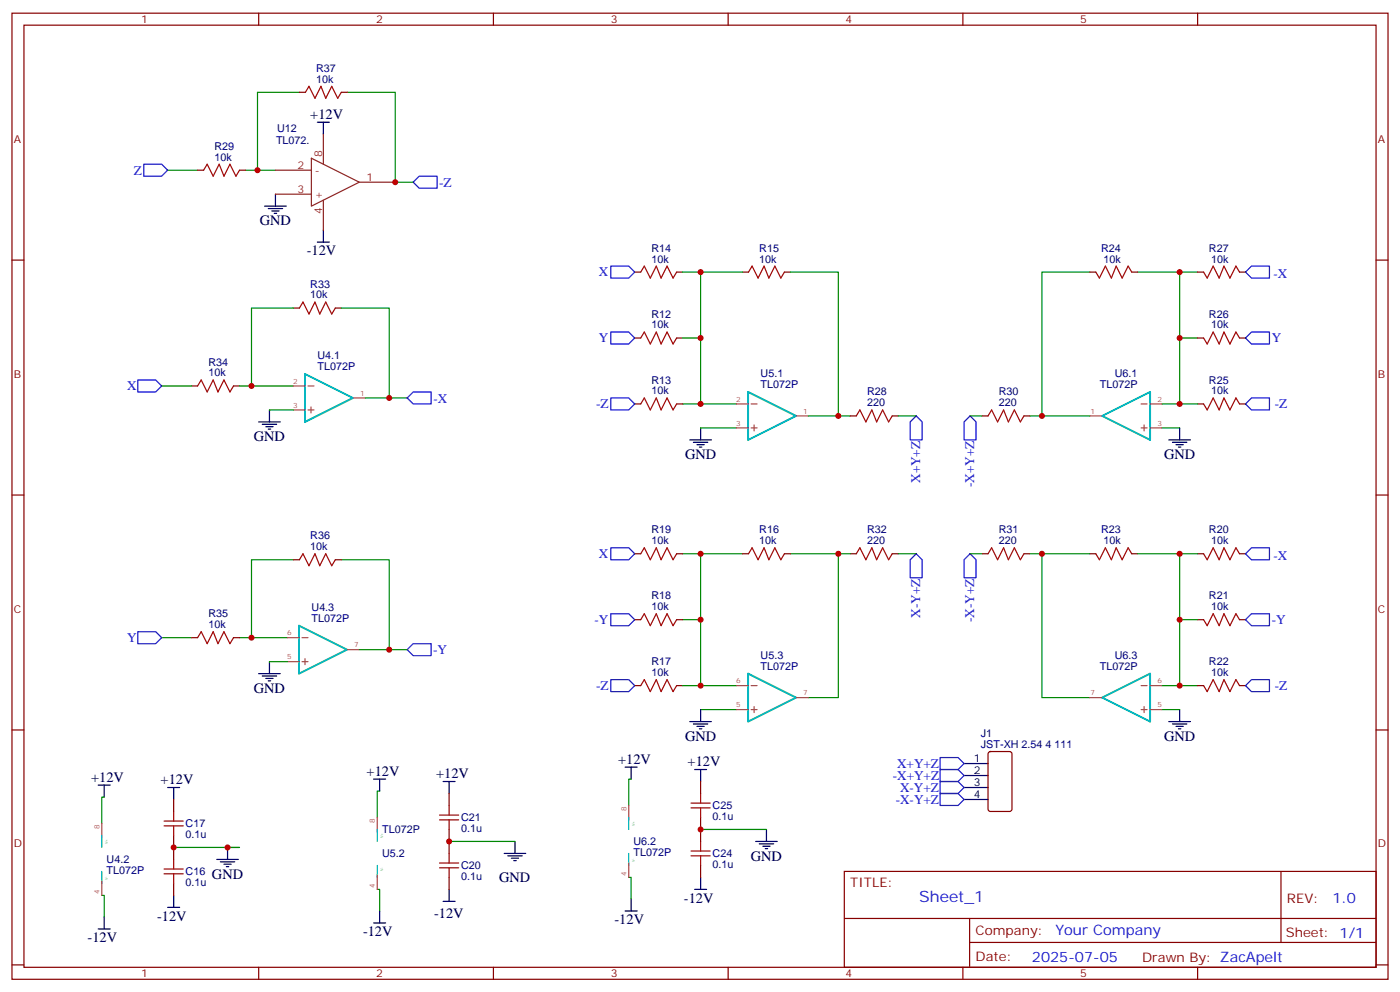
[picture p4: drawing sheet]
<svg xmlns="http://www.w3.org/2000/svg" width="412mm" height="292mm" viewBox="0 0 412 292" stroke-linecap="round" stroke-linejoin="round" font-family="sans-serif">
<g fill="none" stroke="#870000" stroke-width=".35">
<path d="M3.5 3.9h405.4v284.3h-405.4zM7.1 7.4h398.2v277.3h-398.2zM76.2 3.9v3.5M145.3 3.9v3.5M214.5 3.9v3.5M283.6 3.9v3.5M352.8 3.9v3.5M88.2 27.2h1.8M100.5 27.2h1.8M58.2 50.1h1.8M70.6 50.1h1.7M3.5 76.6h3.6"/>
<path d="M405.3 76.6h3.6M86.4 90.7h1.8M98.8 90.7h1.7M187 80.1h1.7M187 99.5h1.7M199.3 80.1h1.8M199.3 99.5h1.8M218.7 80.1h1.8M231.1 80.1h1.7M321 80.1h1.8M333.4 80.1h1.7M352.8 80.1h1.7"/>
<path d="M352.8 99.5h1.7M365.1 80.1h1.8M365.1 99.5h1.8M56.4 113.6h1.8M68.8 113.6h1.8M187 118.9h1.7M199.3 118.9h1.8M352.8 118.9h1.7M365.1 118.9h1.8M250.5 122.4h1.7M262.8 122.4h1.8M289.3 122.4h1.7"/>
<path d="M301.6 122.4h1.8M3.5 145.7h3.6M405.3 145.7h3.6M86.4 164.7h1.8M98.8 164.7h1.7M187 163h1.7M199.3 163h1.8M218.7 163h1.8M231.1 163h1.7M250.5 163h1.7M262.8 163h1.8M289.3 163h1.7"/>
<path d="M301.6 163h1.8M321 163h1.8M333.4 163h1.7M352.8 163h1.7M365.1 163h1.8M56.4 187.7h1.8M68.8 187.7h1.8M187 182.4h1.7M199.3 182.4h1.8M352.8 182.4h1.7M365.1 182.4h1.8M3.5 214.8h3.6"/>
<path d="M187 201.8h1.7M199.3 201.8h1.8M352.8 201.8h1.7M365.1 201.8h1.8M405.3 214.8h3.6M51.2 235.3v3.5M132.3 233.5v3.6M206.4 230v3.5M291.3 221.4l.4-.2h5.7l.6 .4 .1 16.5-.5 .7h-5.9l-.6-.4-.1-16.5zM51.2 245.9v7M51.2 260v3.5M132.3 244.1v7.1"/>
<path d="M132.3 258.2v3.6M206.4 240.6v7M206.4 254.7v3.5M248.7 256.5h156.6v28.2h-156.6zM377.3 256.5v20.9M248.7 270.3h156.5M285.6 277.4h119.6M285.6 270.3v14.1M3.5 284h3.6M76.2 284.7v3.5M145.3 284.7v3.5M214.5 284.7v3.5"/>
<path d="M283.6 284.7v3.5M352.8 284.7v3.5M405.3 284h3.6"/>
</g>
<g fill="none" stroke="#a10000" stroke-width=".35">
<path d="M90 27.2l1-1.8 1.8 3.5 1.7-3.5 1.5 3.5 1.7-3.5 1.8 3.5 1-1.7M60 50.1l1-1.8 1.8 3.6 1.8-3.6 1.4 3.6 1.7-3.6 1.8 3.6 1.1-1.8M88.2 90.7l1.1-1.8 1.7 3.5 1.8-3.5 1.4 3.5 1.8-3.5 1.7 3.5 1.1-1.7M188.7 80.1l1.1-1.8 1.8 3.5 1.7-3.5 1.4 3.5 1.8-3.5 1.8 3.5 1-1.7M188.7 99.5l1.1-1.8 1.8 3.5 1.7-3.5 1.4 3.5 1.8-3.5 1.8 3.5 1-1.7M220.5 80.1l1-1.8 1.8 3.5 1.8-3.5 1.4 3.5 1.7-3.5 1.8 3.5 1.1-1.7M322.8 80.1l1 1.7 1.8-3.5 1.8 3.5 1.4-3.5 1.8 3.5 1.7-3.5 1.1 1.8M354.5 99.5l1.1 1.7 1.8-3.5 1.7 3.5 1.4-3.5 1.8 3.5 1.8-3.5 1 1.8M354.5 80.1l1.1 1.7 1.8-3.5 1.7 3.5 1.4-3.5 1.8 3.5 1.8-3.5 1 1.8M58.2 113.6l1.1-1.8 1.7 3.6 1.8-3.6 1.4 3.6 1.8-3.6 1.7 3.6 1.1-1.8M188.7 118.9l1.1-1.8 1.8 3.5 1.7-3.5 1.4 3.5 1.8-3.5 1.8 3.5 1-1.7M354.5 118.9l1.1 1.7 1.8-3.5 1.7 3.5 1.4-3.5 1.8 3.5 1.8-3.5 1 1.8"/>
<path d="M252.2 122.4l1.1-1.8 1.8 3.6 1.7-3.6 1.4 3.6 1.8-3.6 1.8 3.6 1-1.8M291 122.4l1.1-1.8 1.8 3.6 1.7-3.6 1.4 3.6 1.8-3.6 1.8 3.6 1-1.8M88.2 164.7l1.1-1.7 1.7 3.5 1.8-3.5 1.4 3.5 1.8-3.5 1.7 3.5 1.1-1.8M188.7 163l1.1-1.8 1.8 3.5 1.7-3.5 1.4 3.5 1.8-3.5 1.8 3.5 1-1.7M220.5 163l1-1.8 1.8 3.5 1.8-3.5 1.4 3.5 1.7-3.5 1.8 3.5 1.1-1.7M252.2 163l1.1-1.8 1.8 3.5 1.7-3.5 1.4 3.5 1.8-3.5 1.8 3.5 1-1.7M291 163l1.1-1.8 1.8 3.5 1.7-3.5 1.4 3.5 1.8-3.5 1.8 3.5 1-1.7M322.8 163l1 1.7 1.8-3.5 1.8 3.5 1.4-3.5 1.8 3.5 1.7-3.5 1.1 1.8M354.5 163l1.1 1.7 1.8-3.5 1.7 3.5 1.4-3.5 1.8 3.5 1.8-3.5 1 1.8M58.2 187.7l1.1-1.8 1.7 3.5 1.8-3.5 1.4 3.5 1.8-3.5 1.7 3.5 1.1-1.7M188.7 182.4l1.1-1.8 1.8 3.5 1.7-3.5 1.4 3.5 1.8-3.5 1.8 3.5 1-1.7M354.5 182.4l1.1 1.7 1.8-3.5 1.7 3.5 1.4-3.5 1.8 3.5 1.8-3.5 1 1.8"/>
<path d="M188.7 201.8l1.1-1.8 1.8 3.6 1.7-3.6 1.4 3.6 1.8-3.6 1.8 3.6 1-1.8M354.5 201.8l1.1 1.8 1.8-3.6 1.7 3.6 1.4-3.6 1.8 3.6 1.8-3.6 1 1.8M51.2 238.8v2.9M129.5 239.9h5.6M132.3 237.1v2.8M203.6 237.8h5.6M203.6 236.4h5.6M206.4 233.5v2.9M206.4 237.8v2.8M48.3 257.2h5.7M48.3 255.8h5.7M48.3 243.1h5.7"/>
<path d="M48.3 241.7h5.7M51.2 243.1v2.8M51.2 252.9v2.9M51.2 257.2v2.8M129.5 255.4h5.6M129.5 254h5.6M129.5 241.3h5.6M132.3 241.3v2.8M132.3 251.2v2.8M132.3 255.4v2.8M203.6 251.9h5.6M203.6 250.5h5.6"/>
<path d="M206.4 247.6v2.9M206.4 251.9v2.8"/>
</g>
<g fill="none" stroke="#008700" stroke-width=".35">
<path d="M88.2 27.2h-12.4v22.9M102.3 27.2h14.1v26.4h5.3M49.4 50.1h8.8M72.3 50.1h8.8M86.4 90.7h-12.3v22.9M100.5 90.7h14.2v26.4h5.2M201.1 99.5h5.3v19.4M201.1 80.1h5.3v19.4M206.4 80.1h12.3M232.8 80.1h14.1v42.3h3.6M321 80.1h-14.1v42.3h-3.5M335.1 80.1h12.4"/>
<path d="M352.8 80.1h-5.3v19.4M352.8 99.5h-5.3v19.4M47.6 113.6h8.8M70.6 113.6h15.8M107.6 117.1h7.1M201.1 118.9h15.9M342.2 118.9h10.6M79.4 120.6h7M206.4 125.9h10.6M238.1 122.4h8.8M264.6 122.4h5.3M285.8 122.4h3.5"/>
<path d="M306.9 122.4h14.1M342.2 125.9h5.3M86.4 164.7h-12.3v23M100.5 164.7h14.2v26.5h5.2M201.1 163h5.3v19.4M206.4 163h12.3M232.8 163h14.1v42.3h-8.8M246.9 163h3.6M264.6 163h5.3M285.8 163h3.5M303.4 163h3.5M321 163h-14.1v42.3h14.1"/>
<path d="M335.1 163h12.4M352.8 163h-5.3v19.4M47.6 187.7h8.8M70.6 187.7h14.1M79.4 194.7h5.3M105.8 191.2h8.9M201.1 182.4h5.3v19.4M352.8 182.4h-5.3v19.4M201.1 201.8h15.9M206.4 208.8h10.6M342.2 208.8h5.3M342.2 201.8h10.6"/>
<path d="M30.7 234.6h-.7v7.8M111.8 232.8h-.7v7.8M185.9 229.3h-.7v7.8M51.2 249.4h19.4M132.3 247.6h19.4M185.2 258.2h.7v6.4M206.4 244.1h19.4M30 263.5h.7v6.4M111.1 261.8h.7v6.3"/>
</g>
<g fill="none" stroke="#000" stroke-width=".35">
<path d="M93.5 36h3.5M95.2 36v3.5M81.1 57.1v3.6M78 60.7h6.3M79 61.4h4.3M80.1 62.1h2.1M80.8 62.8h.7M93.5 71.3h3.5M95.2 67.7v3.6M76.2 124.2h6.3M77.3 124.9h4.2M78.3 125.6h2.1"/>
<path d="M79 126.3h.7M79.4 120.6v3.6M203.2 129.5h6.3M204.3 130.2h4.2M205.3 130.9h2.1M206 131.6h.7M206.4 125.9v3.6M344.3 129.5h6.4M345.4 130.2h4.2M346.4 130.9h2.1M347.1 131.6h.7M347.5 125.9v3.6"/>
<path d="M76.2 198.3h6.3M77.3 199h4.2M78.3 199.7h2.1M79.4 194.7v3.6M79 200.4h.7M203.2 212.4h6.3M204.3 213.1h4.2M205.3 213.8h2.1M206 214.5h.7M206.4 208.8v3.6M344.3 212.4h6.4M345.4 213.1h4.2"/>
<path d="M346.4 213.8h2.1M347.1 214.5h.7M347.5 208.8v3.6M28.9 231.1h3.6M30.7 231.1v3.5M49.4 231.8h3.5M51.2 231.8v3.5M110.1 229.3h3.5M111.8 229.3v3.5M130.5 230h3.6M132.3 230v3.5M184.1 225.8h3.6"/>
<path d="M185.9 225.8v3.5M204.6 226.5h3.5M206.4 226.5v3.5M284 231.8h7M284 228.2h7M284 224.7h7M284 235.3h7M63.9 252.9h6.3M64.9 253.6h4.2M66 254.4h2.1M66.7 255.1h.7M67 249.4v3.5"/>
<path d="M148.5 251.2h6.4M149.6 251.9h4.2M150.6 252.6h2.2M151.3 253.3h.7M151.7 247.6v3.6M206.4 258.2v3.6M222.6 247.6h6.4M223.7 248.4h4.2M224.7 249.1h2.1M225.4 249.8h.7M225.8 244.1v3.5M28.9 273.4h3.6"/>
<path d="M30.7 269.9v3.5M49.4 267.1h3.5M51.2 263.5v3.6M110.1 271.6h3.5M111.8 268.1v3.5M130.5 265.3h3.6M132.3 261.8v3.5M184.1 268.1h3.6M185.9 264.6v3.5M204.6 261.8h3.5"/>
</g>
<g fill="none" stroke="#00f" stroke-width=".35">
<path d="M42.3 48.3h5.3l1.8 1.8-1.8 1.8h-5.3zM121.7 53.6l1.8-1.7h5.3v3.5h-5.3zM179.9 78.3h5.3l1.8 1.8-1.8 1.7h-5.3zM179.9 97.7h5.3l1.8 1.8-1.8 1.7h-5.3zM366.9 80.1l1.8-1.8h5.2v3.5h-5.2zM368.7 97.7h5.2v3.5h-5.2l-1.8-1.7zM40.6 111.8h5.3l1.7 1.8-1.7 1.8h-5.3zM119.9 117.1l1.8-1.7h5.3v3.5h-5.3zM179.9 117.1h5.3l1.8 1.8-1.8 1.7h-5.3zM368.7 117.1h5.2v3.5h-5.2l-1.8-1.7zM269.9 122.4l1.7 1.8v5.3h-3.5v-5.3zM285.8 122.4l1.7 1.8v5.3h-3.5v-5.3z"/>
<path d="M179.9 161.2h5.3l1.8 1.8-1.8 1.7h-5.3zM268.1 164.7l1.8-1.7 1.7 1.7v5.3h-3.5zM284 164.7l1.8-1.7 1.7 1.7v5.3h-3.5zM368.7 161.2h5.2v3.5h-5.2l-1.8-1.7zM40.6 185.9h5.3l1.7 1.8-1.7 1.7h-5.3zM119.9 191.2l1.8-1.8h5.3v3.6h-5.3zM179.9 180.6h5.3l1.8 1.8-1.8 1.7h-5.3zM368.7 180.6h5.2v3.5h-5.2l-1.8-1.7zM179.9 200h5.3l1.8 1.8-1.8 1.8h-5.3zM366.9 201.8l1.8-1.8h5.2v3.6h-5.2zM276.9 223h5.3l1.8 1.7-1.8 1.8h-5.3zM276.9 226.5h5.3l1.8 1.7-1.8 1.8h-5.3z"/>
<path d="M276.9 230h5.3l1.8 1.8-1.8 1.7h-5.3zM276.9 233.5h5.3l1.8 1.8-1.8 1.8h-5.3z"/>
</g>
<path d="M95.2 39.5v8.8M81.1 50.1h10.6M81.1 57.1h10.6M91.7 46.6l14.1 7-14.1 7.1zM95.2 58.9v8.8M105.8 53.6h10.6" fill="none" stroke="#8c2424" stroke-width=".35"/>
<path d="M30 245.9v3.5M30 256.5v3.5M111.1 244.1v3.5M111.1 254.7v3.5M185.2 240.6v3.5M185.2 251.2v3.5" fill="none" stroke="#00b5bf" stroke-width=".35"/>
<g fill="none" stroke="#a64a4a" stroke-width=".35">
<path d="M86.4 113.6h3.5M90.7 113.6h1.8M91.6 119.8v1.7M104.1 117.1h3.5M217 118.9h3.4M221.3 118.9h1.7M336.1 118.9h1.8M338.7 118.9h3.5M86.4 120.6h3.5M90.7 120.6h1.8M217 125.9h3.4M221.3 125.9h1.7"/>
<path d="M222.1 125.1v1.7M234.7 122.4h3.4M321 122.4h3.5M336.1 125.9h1.8M337 125.1v1.7M338.7 125.9h3.5M84.7 194.7h3.4M84.7 187.7h3.4M89 194.7h1.7M89 187.7h1.7M89.8 193.9v1.7M102.4 191.2h3.4"/>
<path d="M217 208.8h3.4M217 201.8h3.4M221.3 208.8h1.7M221.3 201.8h1.7M222.1 208v1.7M234.7 205.3h3.4M321 205.3h3.5M336.1 208.8h1.8M336.1 201.8h1.8M337 208v1.7M338.7 208.8h3.5M338.7 201.8h3.5"/>
<path d="M185.2 237.1v4.2M30 242.4v4.2M30 259.3v4.2M111.1 240.6v4.2M111.1 257.5v4.3M185.2 254v4.2"/>
</g>
<path d="M89.8 110.1l14.2 7-14.2 7.1zM220.4 115.4l14.1 7-14.1 7.1zM324.7 122.4l14.1-7v14.1zM88.1 184.1l14.1 7.1-14.1 7.1zM220.4 198.3l14.1 7-14.1 7.1zM324.7 205.3l14.1-7v14.1z" fill="none" stroke="#00b5bf" stroke-width=".56"/>
<g fill="#c00">
<circle cx="206.4" cy="118.9" r=".88"/>
<circle cx="206.4" cy="99.5" r=".88"/>
<circle cx="206.4" cy="80.1" r=".88"/>
<circle cx="206.4" cy="163" r=".88"/>
<circle cx="206.4" cy="182.4" r=".88"/>
<circle cx="206.4" cy="201.8" r=".88"/>
<circle cx="347.5" cy="201.8" r=".88"/>
<circle cx="347.5" cy="182.4" r=".88"/>
<circle cx="347.5" cy="163" r=".88"/>
<circle cx="347.5" cy="80.1" r=".88"/>
<circle cx="347.5" cy="99.5" r=".88"/>
<circle cx="347.5" cy="118.9" r=".88"/>
<circle cx="246.9" cy="163" r=".88"/>
<circle cx="306.9" cy="163" r=".88"/>
<circle cx="74.1" cy="113.6" r=".88"/>
<circle cx="74.1" cy="187.7" r=".88"/>
<circle cx="116.4" cy="53.6" r=".88"/>
<circle cx="75.8" cy="50.1" r=".88"/>
<circle cx="51.2" cy="249.4" r=".88"/>
<circle cx="114.7" cy="117.1" r=".88"/>
<circle cx="114.7" cy="191.2" r=".88"/>
<circle cx="132.3" cy="247.6" r=".88"/>
<circle cx="246.9" cy="122.4" r=".88"/>
<circle cx="206.4" cy="244.1" r=".88"/>
<circle cx="306.9" cy="122.4" r=".88"/>
<circle cx="67" cy="249.4" r=".88"/>
</g>
<text font-size="4.6" fill="#00f" x="270.8" y="265.5">Sheet_1</text>
<g font-size="4.2">
<text x="91.4" y="34.9">+12V</text>
<text x="76.6" y="66.3">GND</text>
<text x="90.4" y="75.1">-12V</text>
<text x="74.8" y="129.8">GND</text>
<text x="201.8" y="135.1">GND</text>
<text x="342.9" y="135.1">GND</text>
<text x="74.8" y="203.9">GND</text>
<text x="201.8" y="218">GND</text>
<text x="342.9" y="218">GND</text>
<text x="182.1" y="224.7">+12V</text>
<text x="202.5" y="225.4">+12V</text>
<text x="26.9" y="230">+12V</text>
<text x="47.3" y="230.7">+12V</text>
<text x="108" y="228.2">+12V</text>
<text x="128.5" y="229">+12V</text>
<text x="221.2" y="253.3">GND</text>
<text x="62.4" y="258.6">GND</text>
<text x="147" y="259.6">GND</text>
<text x="201.5" y="265.6">-12V</text>
<text x="46.3" y="270.9">-12V</text>
<text x="106.9" y="275.5">-12V</text>
<text x="127.9" y="270.2">-12V</text>
<text x="181" y="272">-12V</text>
<text x="25.8" y="277.3">-12V</text>
</g>
<g font-size="4.2" fill="#00f">
<text x="392.5" y="265.7">1.0</text>
<text x="310.9" y="275.3">Your Company</text>
<text x="304" y="283.1">2025-07-05</text>
</g>
<g font-size="3.9" fill="#00f">
<text x="39.5" y="51.4">Z</text>
<text x="129.3" y="55">-Z</text>
<text x="176.4" y="81.4">X</text>
<text x="375.2" y="81.8">-X</text>
<text x="176.4" y="100.8">Y</text>
<text x="374.6" y="100.8">Y</text>
<text x="37.5" y="114.9">X</text>
<text x="127.7" y="118.5">-X</text>
<text x="175.6" y="120.1">-Z</text>
<text x="375.5" y="120.1">-Z</text>
<text x="271.1" y="142.2" transform="rotate(-90 271.1 142.2)">X+Y+Z</text>
<text x="287" y="143.4" transform="rotate(-90 287 143.4)">-X+Y+Z</text>
<text x="176.4" y="164.3">X</text>
<text x="375.2" y="164.7">-X</text>
<text x="175.1" y="183.7">-Y</text>
<text x="271.1" y="181.8" transform="rotate(-90 271.1 181.8)">X-Y+Z</text>
<text x="287" y="183.1" transform="rotate(-90 287 183.1)">-X-Y+Z</text>
<text x="374.6" y="183.7">-Y</text>
<text x="37.5" y="188.9">Y</text>
<text x="127.6" y="192.4">-Y</text>
<text x="175.6" y="203">-Z</text>
<text x="375.5" y="203">-Z</text>
<text x="264.2" y="225.9">X+Y+Z</text>
<text x="263" y="229.5">-X+Y+Z</text>
<text x="265.1" y="233">X-Y+Z</text>
<text x="263.9" y="236.5">-X-Y+Z</text>
</g>
<g font-size="3.9" fill="#800">
<text x="250.5" y="261.1">TITLE:</text>
<text x="379.1" y="265.7">REV:</text>
<text x="287.4" y="275.3">Company:</text>
<text x="378.7" y="275.9">Sheet: 1/1</text>
<text x="287.4" y="282.9">Date:</text>
<text x="336.4" y="283">Drawn By: ZacApelt</text>
</g>
<g font-size="3.2" fill="#800">
<text x="41.6" y="6.9">1</text>
<text x="110.8" y="6.9">2</text>
<text x="179.9" y="6.9">3</text>
<text x="249.1" y="6.9">4</text>
<text x="318.2" y="6.9">5</text>
<text x="4.1" y="42">A</text>
<text x="405.9" y="42">A</text>
<text x="4.1" y="111.1">B</text>
<text x="405.9" y="111.1">B</text>
<text x="4.1" y="180.3">C</text>
<text x="405.9" y="180.3">C</text>
<text x="4.1" y="249.4">D</text>
<text x="405.9" y="249.4">D</text>
<text x="41.6" y="287.7">1</text>
<text x="110.8" y="287.7">2</text>
<text x="179.9" y="287.7">3</text>
<text x="249.1" y="287.7">4</text>
<text x="318.2" y="287.7">5</text>
</g>
<g font-size="3.2" fill="#000080">
<text x="93.1" y="21.2">R37</text>
<text x="93.1" y="24.3">10k</text>
<text x="81.6" y="38.9">U12</text>
<text x="63.2" y="47.3">10k</text>
<text x="63.2" y="44.1">R29</text>
<text x="81.3" y="42.4">TL072.</text>
<text x="191.9" y="77.3">10k</text>
<text x="191.9" y="74.1">R14</text>
<text x="223.7" y="77.3">10k</text>
<text x="223.7" y="74.1">R15</text>
<text x="324.4" y="74.1">R24</text>
<text x="325.1" y="77.3">10k</text>
<text x="356.1" y="74.1">R27</text>
<text x="356.8" y="77.3">10k</text>
<text x="91.4" y="87.8">10k</text>
<text x="91.4" y="84.7">R33</text>
<text x="191.9" y="93.5">R12</text>
<text x="356.1" y="93.5">R26</text>
<text x="191.9" y="96.7">10k</text>
<text x="356.8" y="96.7">10k</text>
<text x="61.4" y="107.6">R34</text>
<text x="93.5" y="105.8">U4.1</text>
<text x="61.4" y="110.8">10k</text>
<text x="93.5" y="109">TL072P</text>
<text x="191.9" y="112.9">R13</text>
<text x="224.1" y="111.1">U5.1</text>
<text x="328.4" y="111.1">U6.1</text>
<text x="356.1" y="112.9">R25</text>
<text x="191.9" y="116.1">10k</text>
<text x="224.1" y="114.3">TL072P</text>
<text x="255.4" y="119.6">220</text>
<text x="255.4" y="116.4">R28</text>
<text x="294.2" y="119.6">220</text>
<text x="294.2" y="116.4">R30</text>
<text x="324" y="114.3">TL072P</text>
<text x="356.8" y="116.1">10k</text>
<text x="91.4" y="161.9">10k</text>
<text x="91.4" y="158.7">R36</text>
<text x="191.9" y="160.2">10k</text>
<text x="191.9" y="157">R19</text>
<text x="223.7" y="160.2">10k</text>
<text x="223.7" y="157">R16</text>
<text x="255.4" y="160.2">220</text>
<text x="255.4" y="156.9">R32</text>
<text x="294.2" y="160.2">220</text>
<text x="294.2" y="156.9">R31</text>
<text x="324.4" y="157">R23</text>
<text x="325.1" y="160.2">10k</text>
<text x="356.1" y="157">R20</text>
<text x="356.8" y="160.2">10k</text>
<text x="91.8" y="179.9">U4.3</text>
<text x="191.9" y="179.6">10k</text>
<text x="191.9" y="176.4">R18</text>
<text x="356.1" y="176.4">R21</text>
<text x="356.8" y="179.6">10k</text>
<text x="61.4" y="184.9">10k</text>
<text x="61.4" y="181.7">R35</text>
<text x="91.8" y="183.1">TL072P</text>
<text x="191.9" y="195.8">R17</text>
<text x="224.1" y="197.2">TL072P</text>
<text x="224.1" y="194">U5.3</text>
<text x="324" y="197.2">TL072P</text>
<text x="328.4" y="194">U6.3</text>
<text x="356.1" y="195.8">R22</text>
<text x="191.9" y="199">10k</text>
<text x="356.8" y="199">10k</text>
<text x="288.9" y="220.1">JST-XH 2.54 4 111</text>
<text x="288.9" y="217">J1</text>
<text x="209.9" y="238.2">C25</text>
<text x="54.7" y="243.5">C17</text>
<text x="112.6" y="245.2">TL072P</text>
<text x="135.8" y="245">0.1u</text>
<text x="135.8" y="241.7">C21</text>
<text x="209.9" y="241.4">0.1u</text>
<text x="54.7" y="246.7">0.1u</text>
<text x="186.6" y="248.8">U6.2</text>
<text x="31.4" y="257.3">TL072P</text>
<text x="31.4" y="254.1">U4.2</text>
<text x="54.7" y="257.6">C16</text>
<text x="112.5" y="252.3">U5.2</text>
<text x="135.8" y="255.8">C20</text>
<text x="186.6" y="252">TL072P</text>
<text x="209.9" y="255.5">0.1u</text>
<text x="209.9" y="252.3">C24</text>
<text x="54.7" y="260.8">0.1u</text>
<text x="135.8" y="259.1">0.1u</text>
</g>
<g font-size="3.2" fill="#8d2323">
<text x="94.9" y="46.2" transform="rotate(-90 94.9 46.2)">8</text>
<text x="87.6" y="49.7">2</text>
<text x="92.8" y="51.2">-</text>
<text x="107.9" y="53.3">1</text>
<text x="87.6" y="56.8">3</text>
<text x="92.8" y="58.2">+</text>
<text x="94.9" y="63" transform="rotate(-90 94.9 63)">4</text>
</g>
<g font-size="3.2">
<text x="286.9" y="227.9">2</text>
<text x="286.9" y="224.4">1</text>
<text x="286.9" y="231.4">3</text>
<text x="286.9" y="234.9">4</text>
</g>
<g font-size="2.1" fill="#a54b4b">
<text x="86.4" y="112.9">2</text>
<text x="86.4" y="120">3</text>
<text x="106.1" y="116.4">1</text>
<text x="216.9" y="118.2">2</text>
<text x="340.9" y="118.2">2</text>
<text x="216.9" y="125.2">3</text>
<text x="236.6" y="121.7">1</text>
<text x="321.2" y="121.7">1</text>
<text x="340.9" y="125.2">3</text>
<text x="84.6" y="187">6</text>
<text x="104.3" y="190.5">7</text>
<text x="84.6" y="194">5</text>
<text x="216.9" y="201.1">6</text>
<text x="340.9" y="201.1">6</text>
<text x="216.9" y="208.1">5</text>
<text x="236.6" y="204.6">7</text>
<text x="321.2" y="204.6">7</text>
<text x="340.9" y="208.1">5</text>
<text x="184.5" y="238.7" transform="rotate(-90 184.5 238.7)">8</text>
<text x="29.3" y="244" transform="rotate(-90 29.3 244)">8</text>
<text x="110.4" y="242.2" transform="rotate(-90 110.4 242.2)">8</text>
<text x="184.5" y="257.7" transform="rotate(-90 184.5 257.7)">4</text>
<text x="29.3" y="263" transform="rotate(-90 29.3 263)">4</text>
<text x="110.4" y="261.3" transform="rotate(-90 110.4 261.3)">4</text>
</g>
<g font-size="1.1" fill="#4ba54b">
<text x="187" y="243.1" transform="rotate(-90 187 243.1)">V+</text>
<text x="31.7" y="248.4" transform="rotate(-90 31.7 248.4)">V+</text>
<text x="112.9" y="246.7" transform="rotate(-90 112.9 246.7)">V+</text>
<text x="112.9" y="256.5" transform="rotate(-90 112.9 256.5)">V-</text>
<text x="187" y="253.7" transform="rotate(-90 187 253.7)">V-</text>
<text x="31.7" y="259" transform="rotate(-90 31.7 259)">V-</text>
</g>
</svg>
